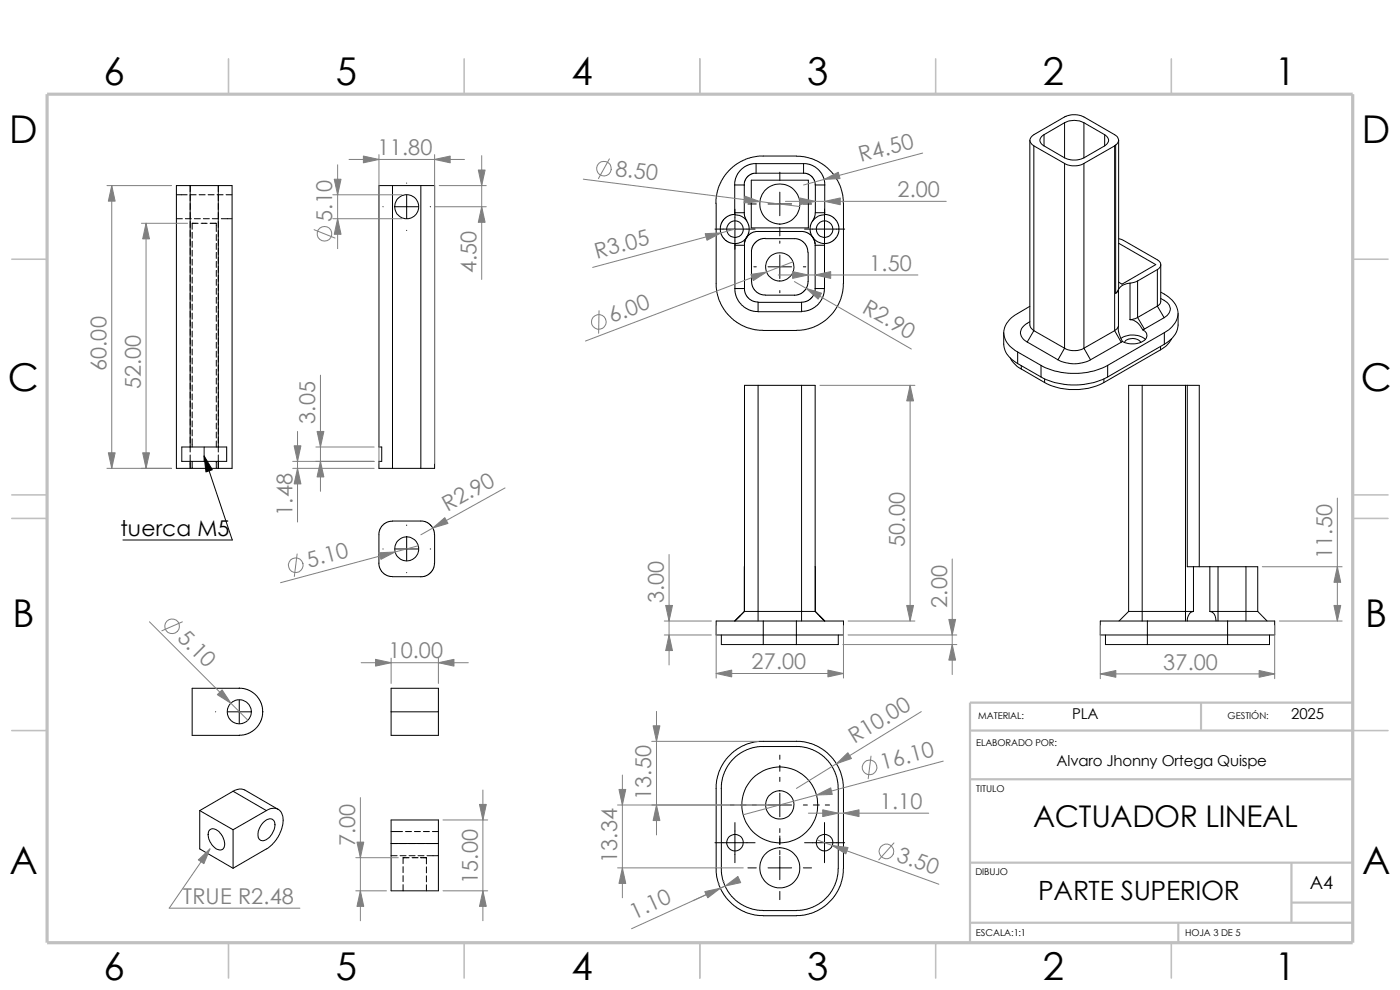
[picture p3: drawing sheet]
<svg xmlns="http://www.w3.org/2000/svg" width="297mm" height="210mm" viewBox="0 0 297 210" stroke-linecap="round" stroke-linejoin="round" font-family="sans-serif">
<g fill="none" stroke="#c0c0c0" stroke-width=".34">
<path d="M48.5 12.5v7.5M98.5 12.5v7.5M148.5 12.5v7.5M198.5 12.5v7.5M248.5 12.5v7.5M2.5 55h7.5M287 55h7.5M2.5 105h7.5M2.5 110h7.5M287 105h7.5M287 110h7.5M2.5 155h7.5"/>
<path d="M287 155h7.5M48.5 200v7.5M98.5 200v7.5M148.5 200v7.5M198.5 200v7.5M248.5 200v7.5"/>
</g>
<path d="M205.8 155h81.2M254.8 149.1v5.9M287 149.1h-81.2v50.9M205.8 165.3h81.2M205.8 183h81.2M205.8 195.7h81.2M250 195.7v4.3M274 191.5h13M274 183v12.7" fill="none" stroke="#c0c0c0" stroke-width=".47"/>
<path d="M10 20h277v180h-277z" fill="none" stroke="#c0c0c0" stroke-width=".68" stroke-linecap="butt"/>
<g fill="none" stroke="#000" stroke-width=".21">
<path d="M40.3 39.4h6M40.3 39.4v56.5M40.3 39.4h-2.9v60h2.9M46.3 39.4v56.5M46.3 39.4h2.9v60h-2.9M83.3 39.4v60M83.3 39.4h6M83.3 39.4h-2.9v55.4h.6v3.1h-.6v1.5h2.9M86.3 38.8v.1M89.3 39.4v60M89.3 39.4h2.9v60h-2.9M155.9 39.2h2v5.9"/>
<path d="M155.9 39.2v5.9M159.4 38.2h12.1v10.1h-12.1zM160.4 36.7l-.9 .2-.8 .4-.7 1-.1 .9M160.4 34.7l-1.8 .4-.6 .2-1.1 1-.9 1.5-.1 1.4M165.4 36.5v1.8M170.5 34.7l1.3 .2 1 .4 .7 .6 .8 .9 .3 .6 .4 1.8M170.5 34.7v2h-10.1M170.5 34.7h-10.1v2M170.5 36.7l.9 .2 .9 .6 .5 .8 .2 .9M173 39.2v5.9M173 39.2h2v5.9M218.5 29.8v39.2l.2 .6 .6 .5"/>
<path d="M219.3 30.9l6.5 3.8M219.3 30.9v39.2M221.5 28.6a1.23 1.23 0 0 0-.9 1.2 1.23 1.23 0 0 0 .9 1.1M221.5 28.6v2.3M221.5 30.9l4.3 2.6M225.8 26a4.4 4.4 0 0 1 4.2 0M225.8 34.7a4.4 4.4 0 0 0 4.2 0M225.8 33.5a4.8 4.8 0 0 0 4.2 0M225.8 26v7.5M225.8 34.7v39.2M225.8 26l-4.3 2.6M230 26v7.5"/>
<path d="M230 34.7v39.2M230 26l4.4 2.6M234.4 28.6v2.3M234.4 30.9l-4.4 2.6M234.4 28.6a1.25 1.25 0 0 1 .8 1.2 1.25 1.25 0 0 1-.8 1.1M236.5 30.9l-6.5 3.8M236.5 30.9v39.2M236.7 30.8a1.2 1.2 0 0 0 .6-1.2 1.2 1.2 0 0 0-.8-1l-6.5-3.8a4.7 4.7 0 0 0-4.2 0l-6.5 3.8a1.25 1.25 0 0 0-.8 1.2 1.25 1.25 0 0 0 .8 1.1M236.7 30.8v31.4M236.7 30.8l-.2 .1M237.3 29.8v31.4l-.2 .6-.4 .4M37.4 46.4h1.3"/>
<path d="M37.4 41.3h2.3M39.3 46.4h1.3M40.3 41.3h1.3M40.8 49.3v1.2M40.8 51.2v1.3M40.8 53.1v1.3M40.8 55v1.3M40.8 56.9v1.3M40.8 58.8v1.3M41.2 46.4h1.3M42 47.4h-1.2v1.2M42.2 41.3h1.3"/>
<path d="M42.7 47.4h1.2M43.1 46.4h1.3M44.2 41.3h1.2M44.6 47.4h1.2M45 46.4h1.3M45.9 47.4v1.7M45.9 49.7v1.3M45.9 51.6v1.3M45.9 53.6v1.2M45.9 55.5v1.2M45.9 57.4v1.2M45.9 59.3v1.2"/>
<path d="M46.1 41.3h1.2M46.9 46.4h2.3M48 41.3h1.2M81.2 43.9h.1M83.8 43.9h5M86.3 41.4v5M86.3 48.9h.1M91.3 43.9h.1M151.7 48.6h8.5M151.8 43.1l.1-1.2 .5-2.1 .6-1.4 1.1-1.6 2.1-2 2.5-1.2 2.3-.5 9.5 .1 1.6 .4 1.2 .5 2.2 1.5 1.3 1.4 1.4 2.3 .6 2 .1 1.8v17.9l-.3 1.7-.4 1.2-1 1.8-.7 .9-1.4 1.4-2.3 1.3-2 .6-1.8 .2h-7.1l-1.8-.2-2.6-.8-2.1-1.5-1.4-1.3-.9-1.5-.7-1.6-.4-1.5-.1-18.6M155.9 45.1h2M155.9 45.1v.4a3.2 3.2 0 0 1 2.6 1.6l.4 .8v1.1l-.5 1.3"/>
<path d="M155.9 45.5l-1.1 .2-1.1 .7-.6 .8-.3 1.4 .2 1.1 .7 1.1 .9 .6 1.4 .3M155.9 44.4v16.8h2M156 51.7l.3-.1a2.82 2.82 0 0 0 2.2-1.3l-.5 .8-.1 .9M156 51.7l-.1 .3h2M157.9 45.1v.7l.5 1M157.9 51.6l.3-.9 .4-.6 .7-.7 .6-.2 10.5-.1 1 .3 .9 .7 .4 .7 .2 .8M157.9 52v9.2M158.7 43.3h1.7M159.9 56.6h.5M162.3 50.6l7 .1 1 .5 .5 .5 .4 .7 .2 1.1M162.3 50.5l-.8 .2-1.1 .6-.6 .7-.4 1 .1 7.4 .8 1.4 1.2 .7 .8 .1h6.7l.8-.2 .6-.5 .7-.7 .3-1v-6.7M162.9 56.6h5"/>
<path d="M162.9 43.3h5M165.4 40.8v5M165.4 48.3v1.7M165.4 51.1v.5M165.4 54.1v5M170.4 56.6h.5M170.4 43.3h1.8M170.7 48.6h8.5M172.4 50.3l.5 1.3M172.4 46.9l-.5 1.2v1.2l.5 1M172.4 50.3l.2 .2a2.98 2.98 0 0 0 2.3 1.2M172.9 52v9.2"/>
<path d="M172.9 51.6v.4M173 45.1h2M173 45.1l-.2 1-.4 .8M174.9 44.4v16.8M174.9 51.7v.3h-2M175 45.5l1 .2 1.2 .8 .6 1 .2 1.1-.2 1.1-.6 1-1.2 .8-1.1 .2M175 45.1v.4a3.4 3.4 0 0 0-2.6 1.4M237.3 50.6l1.1 .4 7.1 4.1a1.1 1.1 0 0 1 .8 1.1 1.1 1.1 0 0 1-.8 1M237.3 51.6l7.9 4.5-7.2 4.2-.7-.4M241.3 59.6v7.8M241.3 59.6l-1.6 .5M245.5 57.2l-4.2 2.4"/>
<path d="M245.5 57.2v7.7M246.3 56.1v7.9l-.2 .4-.6 .5M40.8 60.7v1.3M40.8 62.6v1.3M40.8 64.5v1.3M40.8 66.4v1.3M40.8 68.3v1.3M40.8 70.2v1.3M40.8 72.1v1.3M40.8 74v1.3M40.8 75.9v1.3M40.8 77.9v1.2"/>
<path d="M40.8 79.8v1.2M45.9 61.2v1.2M45.9 63.1v1.2M45.9 65v1.3M45.9 66.9v1.3M45.9 68.8v1.3M45.9 70.7v1.3M45.9 72.6v1.3M45.9 74.5v1.3M45.9 76.4v1.3M45.9 78.3v1.3M155.9 61.2l.4 2 1.1 1.5 1.4 1 1.1 .3 .9 .1"/>
<path d="M157.9 61.2l.2 1.1 .7 .9 .9 .7 1.1 .2M165.4 61.6v.5M170.1 64.1h-9.3v2M170.1 64.1v2h-9.3M172.9 61.2h2M173 61.2l-.3 1.3-.6 .7-.8 .6-1.2 .3M174.9 61.2l-.4 1.9-.5 .9-.7 .9-1.4 .8-1.8 .4M212.9 70.6v2.4a4.9 4.9 0 0 0 3 4.1M214.3 75.9a5.6 5.6 0 0 0 2.4 2.4M215.9 74.7l5 2.8M215.9 74.7v2.4M215.9 77.1l5 2.9"/>
<path d="M216.7 77.6v.7M216.7 78.3l4.9 2.9M217.9 72.6l6.6 3.7M218.5 65l-2.6 1.5a4.4 4.4 0 0 0-2.7 5.3 5.5 5.5 0 0 0 2.7 2.9M218.5 68.2a2.95 2.95 0 0 0-2 2.5l.5 1.2 .9 .7M219.3 70.1l6.5 3.8M219.3 70.1l-1.4 2.5M220.9 77.5v2.5M220.9 77.5a15.6 15.6 0 0 0 14.1 0M220.9 80a15.6 15.6 0 0 0 14.1 0M224.5 76.3a7.4 7.4 0 0 0 6.9 0M225.8 73.9a4.4 4.4 0 0 0 4.2 0"/>
<path d="M225.8 73.9l-1.3 2.4M230 73.9l1.4 2.4M235 77.5v2.5M236.5 70.1l-6.5 3.8M236.5 70.1l1.4 2.5M237.3 69.2a4.6 4.6 0 0 0 .8 3.2M237.3 61.5l-.6 .7M237.3 61.5v7.7M237.3 69.2l-.3 .5-.5 .4M237.8 71.8a4.5 4.5 0 0 1 5.2 .2M237.9 72.6l-6.5 3.7M238.1 72.4l-.2 .2"/>
<path d="M238.5 72.6a2.2 2.2 0 0 1 3.5 0M239.7 67.8a3.2 3.2 0 0 1 2.7 2.2M239.7 60.1a2.81 2.81 0 0 0-2.4 1.4M239.7 60.1v7.7M241.3 67.4l1.5 2.4M241.3 67.4l-1.6 .4M242.4 70a1.28 1.28 0 0 1 .9 1.2 1.28 1.28 0 0 1-.9 1.2 4.8 4.8 0 0 1-4.3 0M242.8 69.8l-.4 .2M245.5 64.9l-4.2 2.5M245.5 64.9l1.5 2.5M246.2 73.5v.7M246.2 74.2l-12 7"/>
<path d="M246.3 62a5.4 5.4 0 0 1 3.6 4.9 5.5 5.5 0 0 1-2.9 3.7M246.3 63.3a2.68 2.68 0 0 1 2 2.4l-.3 .8-1 .9M247 67.4l-4.2 2.4M247 70.6l-12 6.9M247 70.6v2.4M247 73l-12 7M248.5 71.9a5.6 5.6 0 0 1-2.3 2.3M249.9 66.5v2.5a5 5 0 0 1-2.9 4M40.3 99.4h6M40.3 96.5v1.3M40.3 97.9v1.5M40.3 97.9h6"/>
<path d="M40.3 97.9h-1.7v-3.1h9.5v3.1h-1.8M40.8 81.7v1.2M40.8 83.6v1.2M40.8 85.5v1.2M40.8 87.4v1.2M40.8 89.3v1.3M40.8 91.2v1.3M40.8 93.1v1.7M40.8 97.9v1.5M43.3 94.8v3.1M43.3 96.7l6 17.9h-23.2M45.9 80.2v1.3"/>
<path d="M45.9 82.1v1.3M45.9 84v1.3M45.9 85.9v1.3M45.9 87.8v1.3M45.9 89.7v1.3M45.9 91.7v1.2M45.9 93.6v1.2M45.9 97.9v1.5M46.3 96.5v1.3M46.3 97.9v1.5M83.3 99.4h6M160.8 81.7v50"/>
<path d="M160.8 81.7h9.3M160.8 81.7h-2.9v48M170.1 81.7h2.8v48M170.1 81.7v50M221.6 81.2a14 14 0 0 0 12.6 0M221.6 80.4v.8M234.2 80.4v.8M242.3 81.7h9.2M242.3 81.7v50M242.3 81.7h-2.9v48M251.5 81.7h.4M251.5 81.7v50"/>
<path d="M251.9 81.7v38.5h1.3M251.9 81.7h2.5v38.5M80.3 119.5l.3 1 .3 .7 .6 .6 .9 .4 .9 .1h6M80.4 119.5v-6.5l.2-.8 .6-.8 1-.7 1.1-.2 6.8 .1 1.1 .7 .6 .7 .3 .6 .1 .9v6l-.3 1.2-.6 .8-.7 .6-1.3 .3M81.2 116.5h.1M83.8 116.5h5M86.3 111.4v.1M86.3 114v5M91.3 116.5h.1M86.3 121.5h.1M153 134.7v2h8.9M157 130.6l-1.1 1.1"/>
<path d="M157.9 120.2v9.5M157.9 129.7l-2 2M157.9 129.7h15M161.9 131.7h-10v3h27v-3h-9.9M161.9 131.7v5M161.9 131.7h7.1M161.9 136.7h7.1M169 131.7v5M172.9 129.7h.1M172.9 120.2h.1M172.9 129.7l2 2M173 129.7l2 2-1.1-1"/>
<path d="M177.8 134.7v2h-8.8M234.5 134.7v2h8.9M239.4 129.7l-2 2M239.4 129.7h13.8M243.4 131.7h-10v3h37v-3h-10M243.4 131.7h17M243.4 136.7h17M243.4 131.7v5M253.2 120.2h3.5M253.2 120.2v9.5M253.2 129.7a1.72 1.72 0 0 0-1.3 2M256.7 129.7a1.67 1.67 0 0 1 1.3 2"/>
<path d="M256.7 129.7h10.1M256.7 120.2h1.7M256.7 120.2v9.5M258.4 120.2v11.5M258.4 120.2h5.9M260.4 131.7v5M264.3 120.2h2.5v9.5M264.3 120.2v11.5M266.8 129.7l2 2M269.3 134.7v2h-8.9M45.7 151h.1M48.3 151h5"/>
<path d="M50.8 148.5v5M50.8 156h.1M55.8 151h.1M55.8 151l-.4 1.9-1 1.4-.6 .6-1.1 .7-1.9 .4M55.8 151l-.3-1.6-.8-1.5-1.2-1.1-1.2-.6-1.5-.2h-10v10h10M83 151h10M83 151v-5h10v5M93 151v5h-10v-5M169 157.2l1.5 .2 1.6 .3 1.6 .7 1.4 .9 1.7 1.8 1 1.4 .6 1.6 .4 1.6 .1 1.6v17l-.1 1.8-.6 2-1.4 2.3-1.7 1.8-1.4 .9-1.6 .7-2.3 .4-7.9 .1-1.6-.2-1.6-.3-1.5-.7-1.5-.9-1.7-1.8-1.3-2.3-.5-1.3-.3-1.7v-17.8M169 158.3l2.6 .4 2.6 1.3 1.9 2 1.3 2.5 .4 2.8v17l-.3 2.2-.7 1.9-1.1 1.7-1.5 1.4-1.9 1-2 .5-1.3 .2h-7.1l-2.3-.3-1.1-.4-1.4-.8-1.7-1.3-1.1-1.6-1-2.3-.3-1.5v-17.9l.3-2.1 .8-1.9 1.1-1.7 1.5-1.4 1.8-1 2.6-.6h7.9M169 157.3h-8l-2.3 .4-1.5 .7-1.5 .9-.9 1-.8 .8-.9 1.4-.9 2.2-.3 2.6M42.4 172v8.1l7 4.1"/>
<path d="M42.4 172l7 4M44.5 176.1a1.7 1.7 0 0 1 2.3 .8 2.78 2.78 0 0 1 .5 3.2 1.78 1.78 0 0 1-2.3-.9 2.69 2.69 0 0 1-.5-3.1zM49.4 176v8.2M49.4 167.9l-7 4.1M49.4 167.9l7.1 4.1M49.4 167.9l1.4-.5 1.1 .2 7.1 4.1M55.8 174.6a1.63 1.63 0 0 1 2.2-.6 3.1 3.1 0 0 1-.9 3.7 1.38 1.38 0 0 1-2.2 .3 3.1 3.1 0 0 1 .9-3.4zM56.5 172a2.13 2.13 0 0 1 2.4-.4 2.13 2.13 0 0 1 1.2 2.2 7.7 7.7 0 0 1-3.6 6.3l-7.1 4.1M56.5 172l-7.1 4M83 178.9h10M83 176.4h2.4M83 178.9v10.1h10v-10.1"/>
<path d="M83 178.9v-5h10v5M86 176.4h1.3M87.9 176.4h1.3M89.8 176.4h1.3M91.7 176.4h1.3M151.7 178.8h8.5M154.9 170.8h.8M155.9 174.5v8.5M157 170.8h1.3M159.6 170.8h.8M162.9 170.8h5M165.4 160.2v.9"/>
<path d="M165.4 162.3v1.3M165.4 164.9v.9M165.4 168.3v5M165.4 175.8v.8M165.4 177.3v1.9M170.4 170.8h.9M170.7 178.8h8.5M172.6 170.8h1.2M174.9 174.5v8.5M175.1 170.8h.9M83 181.5h1.2M84.9 181.5h1.2"/>
<path d="M85.5 183.9v1.2M85.5 185.8v1.2M85.5 187.7v1.3M86.8 181.9h-1.3v1.3M86.8 181.5h1.3M87.4 181.9h1.3M88.7 181.5h1.3M89.2 181.9h1.3v1.4M90.5 183.9v1.3M90.5 185.8v1.3M90.5 187.7v1.3M90.6 181.5h2.4"/>
<path d="M158.7 184.1h1.7M162.9 184.1h5M165.4 180.4v.9M165.4 181.6v5M165.4 189.1v1.7M170.4 184.1h1.8"/>
<circle cx="86.3" cy="43.9" r="2.54"/>
<circle cx="156" cy="48.6" r="1.75"/>
<circle cx="165.4" cy="56.6" r="2.99"/>
<circle cx="165.5" cy="43.3" r="4.3"/>
<circle cx="174.9" cy="48.6" r="1.76"/>
<circle cx="86.3" cy="116.4" r="2.56"/>
<circle cx="50.8" cy="151" r="2.54"/>
<circle cx="155.9" cy="178.7" r="1.75"/>
<circle cx="165.4" cy="170.7" r="8"/>
<circle cx="165.4" cy="170.8" r="2.99"/>
<circle cx="174.9" cy="178.8" r="1.76"/>
<circle cx="165.5" cy="184.1" r="4.3"/>
</g>
<g fill="none" stroke="#808080" stroke-width=".21">
<path d="M22.7 39.4h13.7M23.7 39.4v60M71.6 35v17.7M74 33.8h24.6M80.4 32.8v65.5M92.2 32.8v65.5M93.2 39.4h10M102.2 33v26.3M123.7 38l46 5.8M129.3 33.7l-2.3 4.2M195.7 32.5l-25.2 6.7M30 47.4h9.8"/>
<path d="M31 47.4v52M66.6 48.7l4.5 1.8M70.6 41.3h14.7M70.6 46.4h14.7M92.3 43.9h10.9M155.9 48.6l-30.2 8.1M165.1 58.3h29.6M166.6 42.7h34.1M168.2 55.5l-44 16.8M168.5 59.7l24.8 14.3M68 79.6v24.6M127.1 65.9l-.1 4.8"/>
<path d="M22.7 99.4h13.7M62.1 99.4h17.3M62.1 97.9h17.3M63.1 91.5v19.2M67 94.8h12.4M173.9 81.7h20.2M193.1 81.7v50M63 117.5l-.6 4.8M88.7 115.8l-29.2 7.8M107.1 103.5l-17.8 10M141.9 117.6v23.5M202 118.6v24.5"/>
<path d="M283.7 105.7v26M31.7 131.9l20.9 20.9M38.7 131.9l-4.4 1.9M83 139.6v5.4M93 139.6v5.4M140.9 131.7h10M140.9 134.7h10M151.9 132.7v11.1M178.8 136.7h24.2M178.9 132.7v11.1M179.9 131.7h14.2M179.9 134.7h23.1"/>
<path d="M233.4 132.7v11.3M267.8 120.2h16.9M270.4 132.7v11.3M271.4 131.7h13.3M76.6 140.6h22.8M138.3 157.3h22.7M139.3 150.9v26.2M151.9 142.9h27M195.5 151l-26.5 16.3M233.4 143h37M76.5 169.2v26.1M94 173.9h9.5"/>
<path d="M102.4 167.6v27.7M131 170.8h33.4M132 164.4v26.1M171.5 172.5h25.5M173.3 178.1l25.9 9.5M184.8 160.4l-.6 4.8M189.7 178.8l-3.3 3.6M200.1 161.5l-42.5 11.3M44.5 180.1l-8.6 12.6h27.7M75.5 189h6.5M75.5 181.9h9M94 189h9.5"/>
<path d="M131 184.1h26.7M152.4 187.5h.1M153.4 187h.1M153.8 188l-19.8 9"/>
<circle cx="128.1" cy="35.8" r="1.56"/>
<circle cx="68.8" cy="49.6" r="1.56"/>
<circle cx="127" cy="68.3" r="1.56"/>
<circle cx="62.7" cy="119.9" r="1.57"/>
<circle cx="36.5" cy="132.9" r="1.56"/>
<circle cx="184.5" cy="162.8" r="1.55"/>
<circle cx="188.1" cy="180.6" r="1.56"/>
</g>
<g fill="#808080" stroke="#808080" stroke-width=".21">
<path d="M42.1 182.4l2.4-2.3-1.2 3.1z"/>
<path d="M101.7 170.6h1.5l-.8 3.3z"/>
<path d="M102.4 189l.8 3.3h-1.5z"/>
<path d="M75.7 178.6h1.5l-.7 3.3z"/>
<path d="M76.5 189l.7 3.3h-1.5z"/>
<path d="M233.4 143l3.3-.8v1.5z"/>
<path d="M267.1 142.2l3.3 .8-3.3 .7z"/>
<path d="M283 128.4h1.4l-.7 3.3z"/>
<path d="M283.7 120.2l.7 3.3h-1.4z"/>
<path d="M151.9 142.9l3.3-.7v1.4z"/>
<path d="M175.6 142.2l3.3 .7-3.3 .7z"/>
<path d="M192.4 128.4h1.4l-.7 3.3z"/>
<path d="M193.1 81.7l.7 3.3h-1.4z"/>
<path d="M141.9 134.7l.8 3.3h-1.5z"/>
<path d="M141.2 128.4h1.5l-.8 3.3z"/>
<path d="M201.3 131.4h1.4l-.7 3.3z"/>
<path d="M202 136.7l.7 3.3h-1.4z"/>
<path d="M178.9 172.5l3.3-.7v1.4z"/>
<path d="M174.5 171.8l3.3 .7-3.3 .7z"/>
<path d="M176.6 179.4l3.3 .4-.4 1.3z"/>
<path d="M177.5 162l2.4-2.3 .7 1.2z"/>
<path d="M173.2 168.7l3-1.6 .4 1.4z"/>
<path d="M149.5 189.1l3.3-.7-2.6 2.1z"/>
<path d="M153.8 188l2.7-2.1 .6 1.3z"/>
<path d="M139.3 170.8l.7 3.3h-1.4z"/>
<path d="M138.6 154h1.4l-.7 3.3z"/>
<path d="M132 184.1l.8 3.3h-1.5z"/>
<path d="M131.3 167.5h1.5l-.8 3.3z"/>
<path d="M159.3 58.2l3.3-.5-2.8 1.8z"/>
<path d="M158 41.6l3.2 1.2-3.3 .3z"/>
<path d="M149.6 49.6l3.4-.2-3 1.6z"/>
<path d="M172.9 58.3l3.3-.7v1.5z"/>
<path d="M168.1 57.6l3.3 .7-3.3 .8z"/>
<path d="M175 42.7l3.3-.7v1.4z"/>
<path d="M169.7 42l3.3 .7-3.3 .7z"/>
<path d="M174.8 38.1l3-1.6 .4 1.4z"/>
<path d="M171 61.2l3.3 1-.7 1.3z"/>
<path d="M23.7 39.4l.7 3.3h-1.4z"/>
<path d="M23 96.1h1.4l-.7 3.3z"/>
<path d="M31 47.4l.7 3.3h-1.4z"/>
<path d="M30.3 96.1h1.4l-.7 3.3z"/>
<path d="M70.9 38h1.4l-.7 3.3z"/>
<path d="M71.6 46.4l.7 3.3h-1.4z"/>
<path d="M77.1 33.1l3.3 .7-3.3 .7z"/>
<path d="M92.2 33.8l3.3-.7v1.4z"/>
<path d="M102.2 43.9l.7 3.3h-1.4z"/>
<path d="M101.5 36.1h1.4l-.7 3.3z"/>
<path d="M63.1 99.4l.7 3.3h-1.4z"/>
<path d="M62.4 94.6h1.4l-.7 3.3z"/>
<path d="M67.3 91.5h1.4l-.7 3.3z"/>
<path d="M68 97.9l.7 3.3h-1.4z"/>
<path d="M80.4 117.3l3.4-.2-3 1.6z"/>
<path d="M91.8 112l2.6-2.2 .6 1.2z"/>
<path d="M79.7 139.9l3.3 .7-3.3 .7z"/>
<path d="M93 140.6l3.3-.7v1.4z"/>
<path d="M47.1 146.3l1.9 2.9-2.9-1.8z"/>
</g>
<path d="M43.3 96.7l1.7 3-1.3 .4z" fill="#000" stroke="#000" stroke-width=".21"/>
<g font-size="8.1">
<text x="22" y="17.9">6</text>
<text x="71.2" y="17.9">5</text>
<text x="121.2" y="17.9">4</text>
<text x="171.2" y="17.9">3</text>
<text x="221.2" y="17.9">2</text>
<text x="270.5" y="17.9">1</text>
<text x="1.9" y="30.4">D</text>
<text x="288.9" y="30.4">D</text>
<text x="1.7" y="83">C</text>
<text x="288.7" y="83">C</text>
<text x="2.7" y="133">B</text>
<text x="289.7" y="133">B</text>
<text x="2" y="185.5">A</text>
<text x="289" y="185.5">A</text>
<text x="22" y="207.9">6</text>
<text x="71.2" y="207.9">5</text>
<text x="121.2" y="207.9">4</text>
<text x="171.2" y="207.9">3</text>
<text x="221.2" y="207.9">2</text>
<text x="270.5" y="207.9">1</text>
</g>
<text font-size="6.3" x="219.2" y="175.3">ACTUADOR LINEAL</text>
<text font-size="5.6" x="220.3" y="190.9">PARTE SUPERIOR</text>
<g font-size="4.6" fill="#808080">
<text x="80.1" y="32.9">11.80</text>
<text x="182.6" y="34.4" transform="rotate(-15 182.6 34.4)">R4.50</text>
<text x="130.4" y="37.3" transform="rotate(7 130.4 37.3)">8.50</text>
<text x="190.4" y="41.8">2.00</text>
<text x="70.5" y="47.1" transform="rotate(-90 70.5 47.1)">5.10</text>
<text x="101.1" y="58" transform="rotate(-90 101.1 58)">4.50</text>
<text x="126.6" y="54.9" transform="rotate(-15 126.6 54.9)">R3.05</text>
<text x="184.4" y="57.4">1.50</text>
<text x="129.8" y="68.5" transform="rotate(-21 129.8 68.5)">6.00</text>
<text x="182.7" y="66.1" transform="rotate(30 182.7 66.1)">R2.90</text>
<text x="22.6" y="78.8" transform="rotate(-90 22.6 78.8)">60.00</text>
<text x="29.9" y="82.6" transform="rotate(-90 29.9 82.6)">52.00</text>
<text x="66.9" y="89.9" transform="rotate(-90 66.9 89.9)">3.05</text>
<text x="62" y="109.5" transform="rotate(-90 62 109.5)">1.48</text>
<text x="94.9" y="108.6" transform="rotate(-29 94.9 108.6)">R2.90</text>
<text x="192" y="116" transform="rotate(-90 192 116)">50.00</text>
<text x="282.6" y="118.6" transform="rotate(-90 282.6 118.6)">11.50</text>
<text x="65.5" y="120.4" transform="rotate(-15 65.5 120.4)">5.10</text>
<text x="140.8" y="128" transform="rotate(-90 140.8 128)">3.00</text>
<text x="200.9" y="128.9" transform="rotate(-90 200.9 128.9)">2.00</text>
<text x="37.4" y="135.5" transform="rotate(45 37.4 135.5)">5.10</text>
<text x="82.4" y="139.7">10.00</text>
<text x="159.4" y="141.9">27.00</text>
<text x="246.8" y="142">37.00</text>
<text x="181.3" y="157.9" transform="rotate(-32 181.3 157.9)">R10.00</text>
<text x="187.2" y="163.3" transform="rotate(-15 187.2 163.3)">16.10</text>
<text x="138.2" y="169.7" transform="rotate(-90 138.2 169.7)">13.50</text>
<text x="186.7" y="171.6">1.10</text>
<text x="75.4" y="179.6" transform="rotate(-90 75.4 179.6)">7.00</text>
<text x="130.9" y="183.1" transform="rotate(-90 130.9 183.1)">13.34</text>
<text x="190" y="182.6" transform="rotate(20 190 182.6)">3.50</text>
<text x="38.8" y="191.7">TRUE R2.48</text>
<text x="101.3" y="187.6" transform="rotate(-90 101.3 187.6)">15.00</text>
<text x="134.5" y="195.1" transform="rotate(-25 134.5 195.1)">1.10</text>
</g>
<text font-size="4.6" x="25.6" y="113.6">tuerca M5</text>
<text font-size="3.9" x="277.9" y="188.5">A4</text>
<g font-size="3.2">
<text x="227.5" y="152.5">PLA</text>
<text x="273.9" y="152.5">2025</text>
<text x="224.2" y="162.5">Alvaro Jhonny Ortega Quispe</text>
</g>
<g font-size="2">
<text x="207.5" y="152.5">MATERIAL:</text>
<text x="260.4" y="152.5">GESTIÓN:</text>
<text x="207.1" y="158.3">ELABORADO POR:</text>
<text x="207.1" y="168.1">TITULO</text>
<text x="206.9" y="185.5">DIBUJO</text>
<text x="207.1" y="198.6">ESCALA:1:1</text>
<text x="251.5" y="198.6">HOJA 3 DE 5</text>
</g>
</svg>
